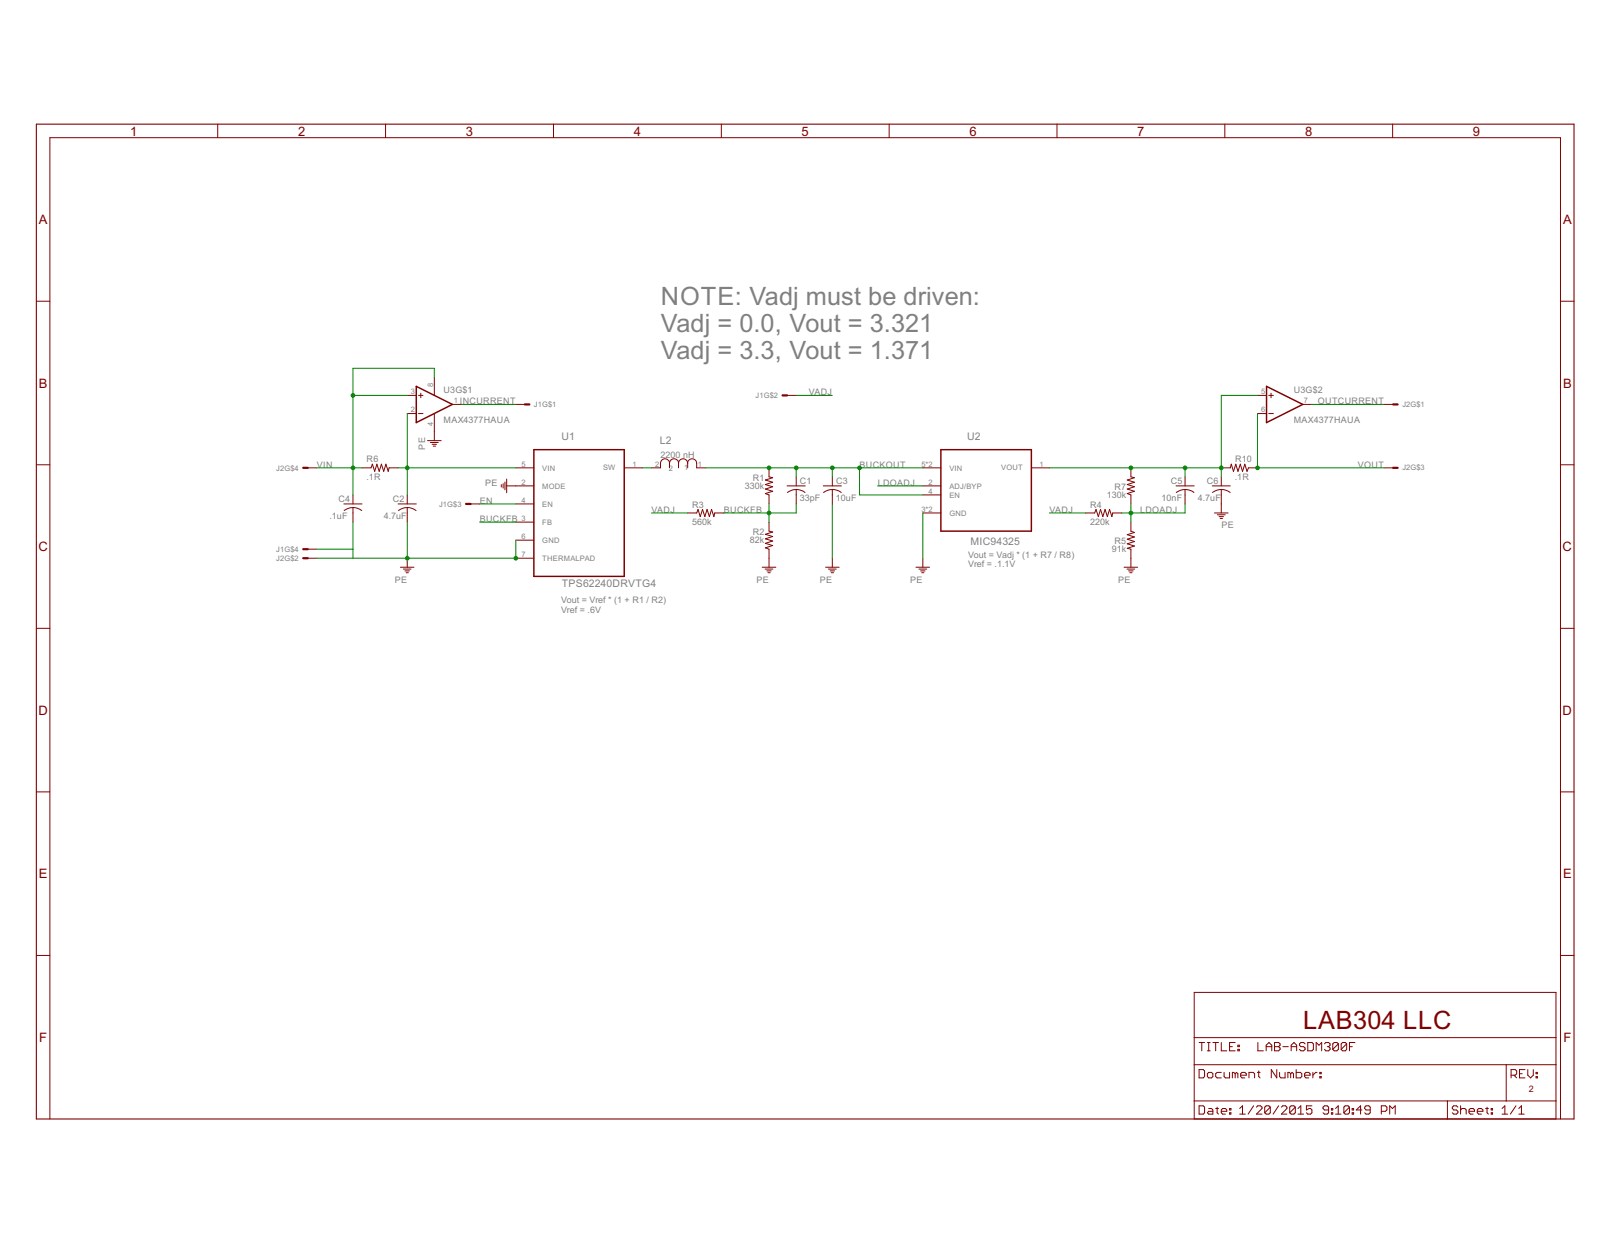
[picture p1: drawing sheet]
<svg xmlns="http://www.w3.org/2000/svg" width="279mm" height="216mm" viewBox="0 0 279 216" stroke-linecap="round" stroke-linejoin="round" font-family="sans-serif">
<path d="M6.3 21.5h266.9v172.7h-266.9z" fill="none" stroke="#800000" stroke-width=".19"/>
<g fill="none" stroke="#800000" stroke-width=".17">
<path d="M37.8 21.5v2.4M66.9 21.5v2.4M96.1 21.5v2.4M125.2 21.5v2.4M154.3 21.5v2.4M183.4 21.5v2.4M212.6 21.5v2.4M241.7 21.5v2.4M6.3 52.3h2.4M270.8 52.3h2.4M70.7 68.6h1.5M70.7 71.8h1.5"/>
<path d="M72.6 68.6h.8M72.6 71.8h.8M73 68.2v.8M74.2 76.5h2.4M74.7 76.8h1.4M75 77.1h.8M75.2 77.4h.4M75.4 65.5v3.1M75.4 71.8v4.7M78.5 70.2h1.6M89.5 70.2h1.6M136.6 68.6h1.6"/>
<path d="M218.2 68.6h1.6M218.2 71.8h1.6M220.2 68.6h.8M220.2 71.8h.8M220.6 68.2v.8M226.1 70.2h1.5M240.2 70.2h1.6M6.3 80.7h2.4M53.4 81.2h1.6M53.4 96.9h1.6M53.4 95.3h1.6M59.7 87.5h3.1"/>
<path d="M59.7 88.6a2.48 2.48 0 0 1 1.6-.5v2.5M61.3 88.1l.8 .1 .7 .4M61.3 85.9v1.6M62.8 81.2h1.6l.2-.6 .4 1.2 .4-1.2 .4 1.2 .4-1.2 .4 1.2 .4-1.2 .4 1.2 .1-.6h1.6M69.1 87.5h3.1M69.2 88.6a2.48 2.48 0 0 1 1.5-.5v2.5M69.5 98.4h2.3M70 98.8h1.3M70.3 99.1h.8M70.5 99.4h.4M70.7 88.1l.8 .1 .7 .4M70.7 85.9v1.6"/>
<path d="M70.7 96.9v1.5M81.7 87.5h1.5M87 84.1v.4M87.3 83.9v.8M87.6 83.7v1.3M87.9 84.3h4.7M87.9 83.1v2.4M89.5 81.2h3.1M89.5 87.5h3.1M89.5 90.6h3.1M89.5 93.7h3.1M89.5 96.9h3.1"/>
<path d="M108.3 81.2h3.2M116.2 80.4a.78 .78 0 0 1 .8-.8 .78 .78 0 0 1 .8 .8M116.2 80.4a.78 .78 0 0 0-.8-.8 .78 .78 0 0 0-.8 .8v.8h-1.5M116.2 80.4v.8M117.8 80.4a.79 .79 0 0 1 .7-.8 .79 .79 0 0 1 .8 .8M117.8 80.4v.8M119.3 80.4a.78 .78 0 0 1 .8-.8 .78 .78 0 0 1 .8 .8v.8h1.6M119.3 89h1.6l.2-.6 .4 1.3 .4-1.3 .4 1.3 .4-1.3 .4 1.3 .4-1.3 .4 1.3 .1-.7h1.6M119.3 80.4v.8M132.3 98.4h2.3M132.8 98.8h1.3M133.1 99.1h.7"/>
<path d="M133.3 99.4h.4M133.5 81.2v1.6l.6 .1-1.3 .4 1.3 .4-1.3 .4 1.3 .4-1.3 .4 1.3 .4-1.3 .4 .7 .2v1.6M133.5 90.6v1.6l.6 .1-1.3 .4 1.3 .4-1.3 .4 1.3 .4-1.3 .4 1.3 .4-1.3 .4 .7 .2v3.1M136.6 84.3h3.1M138.2 84.9l.8 .2 .7 .4M138.2 85a2.48 2.48 0 0 0-1.5 .5M138.2 82.8v1.5M138.2 85v2.5M142.9 84.3h3.1M143.3 98.4h2.3M143.8 98.8h1.3M144.1 99.1h.7"/>
<path d="M144.3 99.4h.4M144.4 84.9l.9 .2 .7 .4M144.4 85a2.48 2.48 0 0 0-1.5 .5M144.4 82.8v1.5M144.4 85v2.5M144.4 96.9v1.5M159 98.4h2.3M159.5 98.8h1.3M159.8 99.1h.7M160 99.4h.3M160.1 81.2h3.2M160.1 84.3h3.2"/>
<path d="M160.1 85.9h3.2M160.1 89h3.2M160.1 96.9v1.5M179 81.2h3.1M188.4 89h1.6l.2-.6 .4 1.3 .4-1.3 .4 1.3 .4-1.3 .4 1.3 .4-1.3 .4 1.3 .1-.7h1.6M195.1 98.4h2.3M195.6 98.8h1.3M195.9 99.1h.7M196.1 99.4h.3M196.3 81.2v1.6l.6 .1-1.3 .4 1.3 .4-1.3 .4 1.3 .4-1.3 .4 1.3 .4-1.3 .4 .7 .2v1.6M196.3 90.6v1.6l.6 .2-1.3 .4 1.3 .4-1.3 .4 1.3 .4-1.3 .4 1.3 .4-1.3 .4 .7 .1v3.1M204.1 84.3h3.1"/>
<path d="M205.7 84.9l.8 .2 .7 .4M205.7 85a2.48 2.48 0 0 0-1.6 .5M205.7 82.8v1.5M205.7 85v2.5M210.4 84.3h3.1M210.8 89h2.3M211.3 89.3h1.3M211.6 89.7h.7M211.8 90h.4M211.9 84.9l.9 .2 .7 .4M211.9 85a2.48 2.48 0 0 0-1.5 .5M211.9 82.8v1.5"/>
<path d="M211.9 85v4M211.9 81.2h1.6l.2-.6 .4 1.2 .4-1.2 .3 1.2 .4-1.2 .4 1.2 .4-1.2 .4 1.2 .3-.6h1.5M240.2 81.2h1.6M270.8 80.7h2.4M6.3 109.1h2.4M270.8 109.1h2.4M6.3 137.4h2.4M270.8 137.4h2.4M6.3 165.8h2.4M207.2 172.2h62.8v22h-62.8zM270.8 165.8h2.4M8.7 194.2v-170.3h262.1v170.3"/>
<path d="M207.2 184.8h62.8M207.2 191.1h62.8M207.2 180.1h62.8M208.1 185.6h.7l.2 .3v.9l-.2 .3h-.7zM208.1 191.9h.7l.2 .3v.9l-.2 .3h-.7zM208.1 180.9h.9M208.6 180.9v1.5M209.5 186.4l.3-.3h.4l.3 .3v.4l-.3 .3h-.4l-.3-.3zM209.5 180.9h.5M209.5 182.4h.5M209.8 192.4h.4l.3 .2v.8h-.7l-.3-.3 .3-.2h.7M209.8 180.9v1.5"/>
<path d="M210.5 180.9h1M211 192.4h.5M211 180.9v1.5M211.2 192.2v.9l.3 .3M211.9 192.9h1v-.3l-.2-.2h-.5l-.3 .2v.5l.3 .3h.5M211.9 180.9v1.5h1M211.9 186.1h-.7l-.2 .3v.4l.2 .3h.7M212.4 186.1v.7l.3 .3h.7v-1M213.4 193.1h.2v.3h-.2zM213.4 192.4h.2v.2h-.2zM213.4 181.7h.5M214.4 180.9h-1v1.5h1"/>
<path d="M214.4 186.4l-.3-.3h-.2v1M214.4 186.4l.2-.3 .2 .3v.7M214.4 186.4v.7M214.8 182.1h.3v.3h-.3zM214.8 181.4h.3v.3h-.3zM215.1 193.4h1M215.1 192.4l.5-.5v1.5M215.3 186.6h1v-.2l-.3-.3h-.5l-.2 .3v.4l.2 .3h.5M216.7 187.1v-1h.8l.2 .3v.7M217.6 191.9l-1 1.5M218 192.2l.3-.3h.5l.2 .3v.2l-1 1h1M218.2 186.1h.5"/>
<path d="M218.3 180.9v1.5h.9M218.4 185.9v.9l.3 .3M219.7 181.7h1M219.7 182.4v-1l.5-.5 .5 .5v1M220.5 192.2v.9l-.3 .3h-.5l-.2-.3M220.5 192.2l-.3-.3h-.5l-.2 .3v.9M220.5 192.2l-1 .9M221.2 180.9h.7l.2 .3v.2l-.2 .3 .2 .2v.2l-.2 .3h-.7zM221.2 181.7h.7M221.6 185.6v1.5l-1-1.5v1.5M221.9 191.9l-1 1.5M222.1 186.1v.7l.2 .3h.7v-1"/>
<path d="M222.4 192.2l.2-.3h.5l.2 .3v.2l-.9 1h.9M222.6 181.7h1M224 186.4l-.3-.3h-.2v1M224 186.4v.7M224 186.4l.2-.3 .3 .3v.7M224.1 181.7h.9M224.1 182.4v-1l.5-.5 .4 .5v1M224.8 192.2v.9l-.3 .3h-.4l-.3-.3M224.8 192.2l-.3-.3h-.4l-.3 .3v.9M224.8 192.2l-1 .9M224.9 185.6v1.5h.8l.2-.3v-.4l-.2-.3h-.8M225.3 193.4h.9"/>
<path d="M225.3 192.4l.4-.5v1.5M226.4 186.6h1v-.2l-.3-.3h-.5l-.2 .3v.4l.2 .3h.5M226.5 181.2l-.3-.3h-.4l-.3 .3v.2l.3 .3h.4l.3 .2v.2l-.3 .3h-.4l-.3-.3M226.9 180.9h.8l.2 .3v.9l-.2 .3h-.8zM227.7 191.9h-1v.7l.7-.2 .3 .2v.5l-.3 .3h-.5l-.2-.3M227.8 186.1v1M228.4 182.4v-1.5l.5 .5 .5-.5v1.5M228.6 186.1h-.3l-.5 .5M229 186.8h.3v.3h-.3zM229 186.1h.3v.3h-.3zM229.8 181.2l.3-.3h.5l.2 .3v.2l-.2 .3M230.3 181.7h.3"/>
<path d="M230.6 192.6h-.8l-.2-.2v-.2l.2-.3h.5l.3 .3v.9l-.3 .3h-.5l-.2-.3M230.6 181.7l.2 .2v.2l-.2 .3h-.5l-.3-.3M231.1 193.1h.2v.3h-.2zM231.1 192.4h.2v.2h-.2zM231.8 193.4h.9M231.8 192.4l.4-.5v1.5M232.3 181.2l-.3-.3h-.5l-.2 .3v.9M232.3 181.2v.9l-.3 .3h-.5l-.2-.3M232.3 181.2l-1 .9M233.7 181.2l-.2-.3h-.5l-.3 .3v.9M233.7 181.2v.9l-.2 .3h-.5l-.3-.3M233.7 181.2l-1 .9"/>
<path d="M234.2 192.2v.9l-.3 .3h-.5l-.2-.3M234.2 192.2l-.3-.3h-.5l-.2 .3v.9M234.2 192.2l-1 .9M234.2 181.7h.5M234.7 193.1h.2v.3h-.2zM234.7 192.4h.2v.2h-.2zM235.1 180.9h-.9v1.5M236.3 192.6h-.9l.7-.7v1.5M237.8 192.6h-.7l-.3-.2v-.2l.3-.3h.5l.2 .3v.9l-.2 .3h-.5l-.3-.3M239.7 192.9h.7l.3-.3v-.4l-.3-.3h-.7v1.5M241.2 193.4v-1.5l.4 .5 .5-.5v1.5M251.2 191.1v3.1"/>
<path d="M253 192.2l-.2-.3h-.5l-.3 .3v.2l.3 .2h.5l.2 .3v.2l-.2 .3h-.5l-.3-.3M253.5 192.6l.2-.2h.5l.2 .2v.8M253.5 191.9v1.5M254.9 192.9h1v-.3l-.2-.2h-.5l-.3 .2v.5l.3 .3h.5M256.4 192.9h.9v-.3l-.2-.2h-.5l-.2 .2v.5l.2 .3h.5M257.8 192.4h.5M258.1 192.2v.9l.2 .3M258.8 193.1h.2v.3h-.2zM258.8 192.4h.2v.2h-.2zM260.7 193.4h.9M260.7 192.4l.5-.5v1.5M261.4 184.8v6.3"/>
<path d="M262.2 186.6h.8l.2-.2v-.5l-.2-.3h-.8v1.5M262.7 186.6l.5 .5M263.1 191.9l-1 1.5M263.6 193.4h.9M263.6 192.4l.4-.5v1.5M263.7 186.4h.5M264.6 185.6h-.9v1.5h.9M265.1 185.6v1l.5 .5 .5-.5v-1M266.6 186.8h.2v.3h-.2zM266.6 186.1h.2v.3h-.2z"/>
</g>
<path d="M72.2 67.1l6.3 3.1-6.3 3.1zM92.6 78h15.7v22h-15.7zM163.3 78h15.7v14.2h-15.7zM219.8 67.1l6.3 3.1-6.3 3.1z" fill="none" stroke="#800000" stroke-width=".25"/>
<path d="M91.1 70.2h.8M135.8 68.6h.8M241.8 70.2h.7M52.6 95.3h.8M52.6 96.9h.8M52.6 81.2h.8M80.9 87.5h.8M241.8 81.2h.7" fill="none" stroke="#800000" stroke-width=".38"/>
<g fill="none" stroke="#008000" stroke-width=".17">
<path d="M61.3 68.6h9.4M70.7 71.8v14.1M75.4 65.5v-1.6h-14.1v22M80.1 70.2h9.4M138.2 68.6h6.2M218.2 71.8v9.4h22M218.2 68.6h-6.3v14.2M227.6 70.2h12.6M55 95.3h6.3M55 81.2h7.8M61.3 90.6v6.3M69.1 81.2h20.4"/>
<path d="M70.7 90.6v6.3M83.2 90.6h6.3M83.2 87.5h6.3M89.5 93.7v3.2h-34.5M111.5 81.2h1.6M113.1 89h6.2M122.5 81.2h37.6M133.5 87.5v3.1M138.2 87.5v1.5h-12.6M138.2 81.2v1.6M144.4 81.2v1.6M144.4 87.5v9.4"/>
<path d="M149.2 81.2v4.7h10.9M152.3 84.3h7.8M160.1 89v7.9M182.1 81.2h29.8M182.1 89h6.3M196.3 87.5v3.1M205.7 87.5v1.5h-11M205.7 81.2v1.6"/>
</g>
<g fill="#008000" stroke="#008000" stroke-width=".17">
<circle cx="70.7" cy="96.9" r=".32"/>
<circle cx="89.5" cy="96.9" r=".32"/>
<circle cx="133.5" cy="89" r=".32"/>
<circle cx="70.7" cy="81.2" r=".32"/>
<circle cx="61.3" cy="68.6" r=".32"/>
<circle cx="61.3" cy="81.2" r=".32"/>
<circle cx="196.3" cy="81.2" r=".32"/>
<circle cx="205.7" cy="81.2" r=".32"/>
<circle cx="211.9" cy="81.2" r=".32"/>
<circle cx="196.3" cy="89" r=".32"/>
<circle cx="133.5" cy="81.2" r=".32"/>
<circle cx="149.2" cy="81.2" r=".32"/>
<circle cx="138.2" cy="81.2" r=".32"/>
<circle cx="144.4" cy="81.2" r=".32"/>
<circle cx="218.2" cy="81.2" r=".32"/>
</g>
<g font-size="4.9" fill="#808080">
<text x="114.7" y="53">NOTE: Vadj must be driven:</text>
<text x="114.7" y="57.7">Vadj = 0.0, Vout = 3.321</text>
<text x="114.7" y="62.4">Vadj = 3.3, Vout = 1.371</text>
</g>
<text font-size="4.9" fill="#800000" x="226.1" y="178.5">LAB304 LLC</text>
<g font-size="2.5" fill="#800000">
<text x="22.6" y="23.5">1</text>
<text x="51.7" y="23.5">2</text>
<text x="80.8" y="23.5">3</text>
<text x="110" y="23.5">4</text>
<text x="139.1" y="23.5">5</text>
<text x="168.2" y="23.5">6</text>
<text x="197.4" y="23.5">7</text>
<text x="226.5" y="23.5">8</text>
<text x="255.6" y="23.5">9</text>
<text x="6.7" y="38.9">A</text>
<text x="271.2" y="38.9">A</text>
<text x="6.7" y="67.3">B</text>
<text x="271.2" y="67.3">B</text>
<text x="6.7" y="95.7">C</text>
<text x="271.2" y="95.7">C</text>
<text x="6.7" y="124">D</text>
<text x="271.2" y="124">D</text>
<text x="6.7" y="152.4">E</text>
<text x="271.2" y="152.4">E</text>
<text x="6.8" y="180.8">F</text>
<text x="271.3" y="180.8">F</text>
</g>
<g font-size="2" fill="#808080">
<text x="97.4" y="76.4">U1</text>
<text x="114.5" y="77.1">L2</text>
<text x="167.9" y="76.4">U2</text>
<text x="168.4" y="94.6">MIC94325</text>
<text x="97.5" y="101.9">TPS62240DRVTG4</text>
</g>
<g font-size="1.7" fill="#808080">
<text x="77" y="68.2">U3G$1</text>
<text x="79.8" y="70.2">INCURRENT</text>
<text x="140.4" y="68.6">VADJ</text>
<text x="224.5" y="68.2">U3G$2</text>
<text x="228.7" y="70.2">OUTCURRENT</text>
<text x="77" y="73.3">MAX4377HAUA</text>
<text x="224.5" y="73.3">MAX4377HAUA</text>
<text x="55" y="81.2">VIN</text>
<text x="63.6" y="83.2">.1R</text>
<text x="63.6" y="80.3">R6</text>
<text x="73.8" y="78" transform="rotate(-90 73.8 78)">PE</text>
<text x="114.7" y="79.5">2200 nH</text>
<text x="130.6" y="83.4">R1</text>
<text x="138.8" y="83.9">C1</text>
<text x="145.1" y="83.9">C3</text>
<text x="149.2" y="81.2">BUCKOUT</text>
<text x="203.2" y="83.9">C5</text>
<text x="209.5" y="83.9">C6</text>
<text x="214.3" y="83.2">.1R</text>
<text x="214.3" y="80.3">R10</text>
<text x="235.7" y="81.2">VOUT</text>
<text x="58.8" y="87.1">C4</text>
<text x="68.2" y="87.1">C2</text>
<text x="83.3" y="87.5">EN</text>
<text x="84.2" y="84.3">PE</text>
<text x="113.1" y="89">VADJ</text>
<text x="120.1" y="88.1">R3</text>
<text x="125.6" y="89">BUCKFB</text>
<text x="129.3" y="84.8">330k</text>
<text x="138.8" y="86.9">33pF</text>
<text x="145.1" y="86.9">10uF</text>
<text x="152.3" y="84.3">LDOADJ</text>
<text x="182.1" y="89">VADJ</text>
<text x="189.2" y="88.1">R4</text>
<text x="192.1" y="86.4">130k</text>
<text x="193.4" y="85">R7</text>
<text x="197.8" y="89">LDOADJ</text>
<text x="201.6" y="86.9">10nF</text>
<text x="207.9" y="86.9">4.7uF</text>
<text x="57.2" y="90.1">.1uF</text>
<text x="66.6" y="90.1">4.7uF</text>
<text x="83.3" y="90.6">BUCKFB</text>
<text x="120.1" y="91.1">560k</text>
<text x="130.2" y="94.2">82k</text>
<text x="130.6" y="92.8">R2</text>
<text x="189.2" y="91.1">220k</text>
<text x="192.9" y="95.8">91k</text>
<text x="193.4" y="94.4">R5</text>
<text x="212" y="91.7">PE</text>
<text x="68.5" y="101.1">PE</text>
<text x="131.3" y="101.1">PE</text>
<text x="142.3" y="101.1">PE</text>
<text x="158" y="101.1">PE</text>
<text x="168" y="96.8">Vout = Vadj * (1 + R7 / R8)</text>
<text x="168" y="98.5">Vref = .1.1V</text>
<text x="194.1" y="101.1">PE</text>
<text x="97.4" y="104.7">Vout = Vref * (1 + R1 / R2)</text>
<text x="97.4" y="106.3">Vref = .6V</text>
</g>
<text font-size="1.7" fill="#800000" x="265.3" y="189.5">2</text>
<g font-size="1.5" fill="#808080">
<text x="71.3" y="71.5">2</text>
<text x="71.3" y="68.4">3</text>
<text x="75.2" y="67.2" transform="rotate(-90 75.2 67.2)">8</text>
<text x="78.7" y="70">1</text>
<text x="92.7" y="70.7">J1G$1</text>
<text x="131.1" y="69.1">J1G$2</text>
<text x="218.9" y="71.5">6</text>
<text x="218.9" y="68.4">5</text>
<text x="226.3" y="70">7</text>
<text x="243.4" y="70.7">J2G$1</text>
<text x="75.2" y="73.9" transform="rotate(-90 75.2 73.9)">4</text>
<text x="47.9" y="81.7">J2G$4</text>
<text x="90.5" y="81">5</text>
<text x="94.1" y="81.7">VIN</text>
<text x="104.7" y="81.6">SW</text>
<text x="109.8" y="81">1</text>
<text x="113.7" y="81">2</text>
<text x="116.1" y="81.7">2</text>
<text x="118.7" y="81.6">1</text>
<text x="121.1" y="81">1</text>
<text x="159.9" y="81">5*2</text>
<text x="164.7" y="81.7">VIN</text>
<text x="173.7" y="81.6">VOUT</text>
<text x="180.4" y="81">1</text>
<text x="243.4" y="81.6">J2G$3</text>
<text x="76.2" y="87.9">J1G$3</text>
<text x="90.5" y="84.1">2</text>
<text x="90.5" y="87.2">4</text>
<text x="94.1" y="84.8">MODE</text>
<text x="94.1" y="87.9">EN</text>
<text x="159.9" y="88.8">3*2</text>
<text x="161.1" y="84.1">2</text>
<text x="161.1" y="85.7">4</text>
<text x="164.7" y="84.8">ADJ/BYP</text>
<text x="164.7" y="86.4">EN</text>
<text x="164.7" y="89.5">GND</text>
<text x="47.9" y="95.8">J1G$4</text>
<text x="90.5" y="90.4">3</text>
<text x="90.5" y="93.5">6</text>
<text x="94.1" y="91.1">FB</text>
<text x="94.1" y="94.2">GND</text>
<text x="47.9" y="97.4">J2G$2</text>
<text x="90.5" y="96.7">7</text>
<text x="94.1" y="97.4">THERMALPAD</text>
</g>
</svg>
